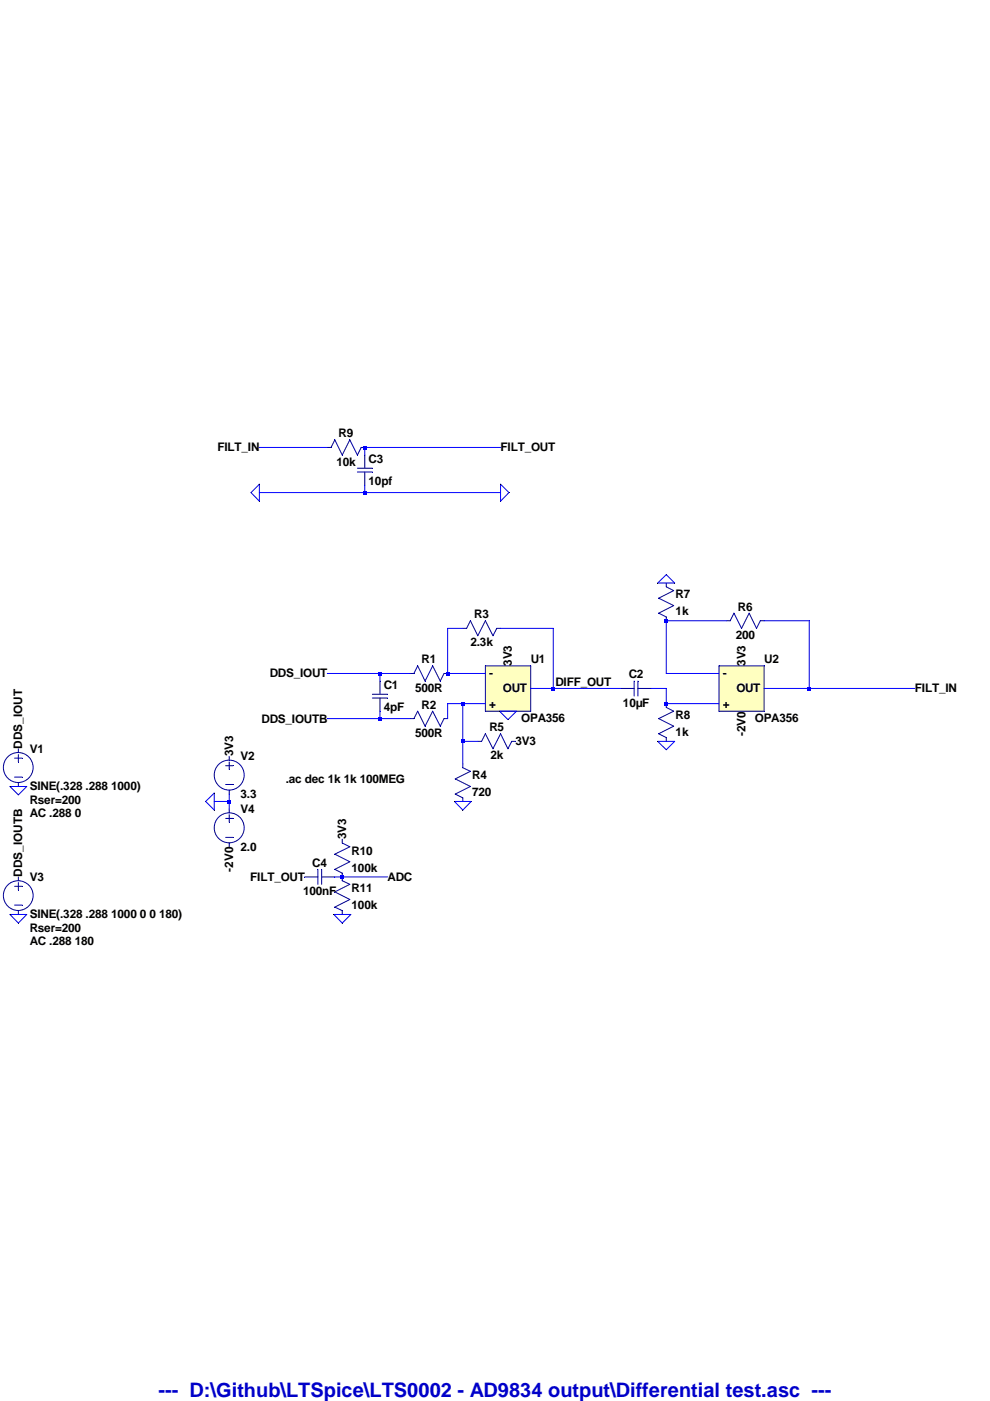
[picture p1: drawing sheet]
<svg xmlns="http://www.w3.org/2000/svg" width="210mm" height="297mm" viewBox="0 0 210 297" stroke-linecap="round" stroke-linejoin="round" font-family="sans-serif">
<path d="M47.8 162.3h1.6" fill="none" stroke="#00007f" stroke-width=".21"/>
<path d="M47.8 166.3h1.6" fill="none" stroke="#00007f" stroke-width=".21"/>
<path d="M48.6 161.5v1.7" fill="none" stroke="#00007f" stroke-width=".21"/>
<path d="M48.6 167.6v.8" fill="none" stroke="#00007f" stroke-width=".21"/>
<path d="M48.6 160.4v.8" fill="none" stroke="#00007f" stroke-width=".21"/>
<circle cx="48.6" cy="164.3" r="3.2" fill="none" stroke="#00007f" stroke-width=".21"/>
<path d="M102.9 141.2h9.6v9.6h-9.6z" fill="#ffffc0"/>
<path d="M102.9 150.8h9.6" fill="none" stroke="#00007f" stroke-width=".21"/>
<path d="M102.9 141.2v9.6" fill="none" stroke="#00007f" stroke-width=".21"/>
<path d="M102.9 141.2h9.6" fill="none" stroke="#00007f" stroke-width=".21"/>
<path d="M112.5 141.2v9.6" fill="none" stroke="#00007f" stroke-width=".21"/>
<path d="M3.1 160.7h1.6" fill="none" stroke="#00007f" stroke-width=".21"/>
<path d="M3.1 164.8h1.6" fill="none" stroke="#00007f" stroke-width=".21"/>
<path d="M3.9 160v1.5" fill="none" stroke="#00007f" stroke-width=".21"/>
<path d="M3.9 165.9v.9" fill="none" stroke="#00007f" stroke-width=".21"/>
<path d="M3.9 158.7v.9" fill="none" stroke="#00007f" stroke-width=".21"/>
<g fill="none" stroke="#00007f" stroke-width=".21">
<path d="M3.1 187.9h1.6"/>
<circle cx="3.9" cy="162.7" r="3.2"/>
</g>
<path d="M3.1 191.9h1.6" fill="none" stroke="#00007f" stroke-width=".21"/>
<path d="M3.9 187.1v1.6" fill="none" stroke="#00007f" stroke-width=".21"/>
<path d="M3.9 193.1v.8" fill="none" stroke="#00007f" stroke-width=".21"/>
<path d="M3.9 185.9v.8" fill="none" stroke="#00007f" stroke-width=".21"/>
<g fill="none" stroke="#00007f" stroke-width=".21">
<path d="M80.6 148v2.8"/>
<circle cx="3.9" cy="189.9" r="3.2"/>
</g>
<path d="M80.6 144.4v2.8" fill="none" stroke="#00007f" stroke-width=".21"/>
<path d="M79 147.2h3.2" fill="none" stroke="#00007f" stroke-width=".21"/>
<path d="M79 148h3.2" fill="none" stroke="#00007f" stroke-width=".21"/>
<path d="M94.1 142.8h.8" fill="none" stroke="#00007f" stroke-width=".21"/>
<path d="M94.1 142.8l-.8 1.6" fill="none" stroke="#00007f" stroke-width=".21"/>
<path d="M91.7 141.2l1.6 3.2" fill="none" stroke="#00007f" stroke-width=".21"/>
<path d="M91.7 141.2l-1.6 3.2" fill="none" stroke="#00007f" stroke-width=".21"/>
<path d="M88.6 141.2l1.5 3.2" fill="none" stroke="#00007f" stroke-width=".21"/>
<path d="M87 142.8h.8" fill="none" stroke="#00007f" stroke-width=".21"/>
<path d="M88.6 141.2l-.8 1.6" fill="none" stroke="#00007f" stroke-width=".21"/>
<path d="M94.1 152.4h.8" fill="none" stroke="#00007f" stroke-width=".21"/>
<path d="M94.1 152.4l-.8 1.6" fill="none" stroke="#00007f" stroke-width=".21"/>
<path d="M91.7 150.8l1.6 3.2" fill="none" stroke="#00007f" stroke-width=".21"/>
<path d="M91.7 150.8l-1.6 3.2" fill="none" stroke="#00007f" stroke-width=".21"/>
<path d="M88.6 150.8l1.5 3.2" fill="none" stroke="#00007f" stroke-width=".21"/>
<path d="M87 152.4h.8" fill="none" stroke="#00007f" stroke-width=".21"/>
<path d="M88.6 150.8l-.8 1.6" fill="none" stroke="#00007f" stroke-width=".21"/>
<path d="M105.3 133.2h.8" fill="none" stroke="#00007f" stroke-width=".21"/>
<path d="M105.3 133.2l-.8 1.6" fill="none" stroke="#00007f" stroke-width=".21"/>
<path d="M102.9 131.6l1.6 3.2" fill="none" stroke="#00007f" stroke-width=".21"/>
<path d="M102.9 131.6l-1.6 3.2" fill="none" stroke="#00007f" stroke-width=".21"/>
<path d="M99.7 131.6l1.6 3.2" fill="none" stroke="#00007f" stroke-width=".21"/>
<path d="M98.1 133.2h.8" fill="none" stroke="#00007f" stroke-width=".21"/>
<path d="M99.7 131.6l-.8 1.6" fill="none" stroke="#00007f" stroke-width=".21"/>
<path d="M98.1 169.2v.7" fill="none" stroke="#00007f" stroke-width=".21"/>
<path d="M96.5 168.4l1.6 .8" fill="none" stroke="#00007f" stroke-width=".21"/>
<path d="M99.7 166.8l-3.2 1.6" fill="none" stroke="#00007f" stroke-width=".21"/>
<path d="M96.5 165.1l3.2 1.7" fill="none" stroke="#00007f" stroke-width=".21"/>
<path d="M99.7 163.5l-3.2 1.6" fill="none" stroke="#00007f" stroke-width=".21"/>
<path d="M98.1 162v.8" fill="none" stroke="#00007f" stroke-width=".21"/>
<path d="M98.1 162.8l1.6 .7" fill="none" stroke="#00007f" stroke-width=".21"/>
<path d="M108.5 157.2h.8" fill="none" stroke="#00007f" stroke-width=".21"/>
<path d="M108.5 157.2l-.8 1.5" fill="none" stroke="#00007f" stroke-width=".21"/>
<path d="M106.1 155.6l1.6 3.1" fill="none" stroke="#00007f" stroke-width=".21"/>
<path d="M106.1 155.6l-1.6 3.1" fill="none" stroke="#00007f" stroke-width=".21"/>
<path d="M102.9 155.6l1.6 3.1" fill="none" stroke="#00007f" stroke-width=".21"/>
<path d="M101.3 157.2h.8" fill="none" stroke="#00007f" stroke-width=".21"/>
<path d="M102.9 155.6l-.8 1.6" fill="none" stroke="#00007f" stroke-width=".21"/>
<path d="M47.8 173.5h1.6" fill="none" stroke="#00007f" stroke-width=".21"/>
<path d="M47.8 177.5h1.6" fill="none" stroke="#00007f" stroke-width=".21"/>
<path d="M48.6 172.7v1.6" fill="none" stroke="#00007f" stroke-width=".21"/>
<path d="M48.6 178.7v.8" fill="none" stroke="#00007f" stroke-width=".21"/>
<path d="M48.6 171.5v.8" fill="none" stroke="#00007f" stroke-width=".21"/>
<circle cx="48.6" cy="175.5" r="3.2" fill="none" stroke="#00007f" stroke-width=".21"/>
<path d="M152.4 141.2h9.6v9.6h-9.6z" fill="#ffffc0"/>
<path d="M152.4 150.8h9.6" fill="none" stroke="#00007f" stroke-width=".21"/>
<path d="M152.4 141.2v9.6" fill="none" stroke="#00007f" stroke-width=".21"/>
<path d="M152.4 141.2h9.6" fill="none" stroke="#00007f" stroke-width=".21"/>
<path d="M162 141.2v9.6" fill="none" stroke="#00007f" stroke-width=".21"/>
<path d="M161.2 131.6h.8" fill="none" stroke="#00007f" stroke-width=".21"/>
<path d="M161.2 131.6l-.8 1.6" fill="none" stroke="#00007f" stroke-width=".21"/>
<path d="M158.8 130l1.6 3.2" fill="none" stroke="#00007f" stroke-width=".21"/>
<path d="M158.8 130l-1.6 3.2" fill="none" stroke="#00007f" stroke-width=".21"/>
<path d="M155.6 130l1.6 3.2" fill="none" stroke="#00007f" stroke-width=".21"/>
<path d="M154 131.6h.8" fill="none" stroke="#00007f" stroke-width=".21"/>
<path d="M155.6 130l-.8 1.6" fill="none" stroke="#00007f" stroke-width=".21"/>
<path d="M141.3 130.8v.8" fill="none" stroke="#00007f" stroke-width=".21"/>
<path d="M139.7 130l1.6 .8" fill="none" stroke="#00007f" stroke-width=".21"/>
<path d="M142.8 128.4l-3.1 1.6" fill="none" stroke="#00007f" stroke-width=".21"/>
<path d="M139.7 126.8l3.1 1.6" fill="none" stroke="#00007f" stroke-width=".21"/>
<path d="M142.8 125.2l-3.1 1.6" fill="none" stroke="#00007f" stroke-width=".21"/>
<path d="M141.3 123.6v.8" fill="none" stroke="#00007f" stroke-width=".21"/>
<path d="M141.3 124.4l1.5 .8" fill="none" stroke="#00007f" stroke-width=".21"/>
<path d="M135.3 146h2.7" fill="none" stroke="#00007f" stroke-width=".21"/>
<path d="M131.7 146h2.8" fill="none" stroke="#00007f" stroke-width=".21"/>
<path d="M134.5 144.4v3.2" fill="none" stroke="#00007f" stroke-width=".21"/>
<path d="M135.3 144.4v3.2" fill="none" stroke="#00007f" stroke-width=".21"/>
<path d="M141.3 156.4v.8" fill="none" stroke="#00007f" stroke-width=".21"/>
<path d="M139.7 155.6l1.6 .8" fill="none" stroke="#00007f" stroke-width=".21"/>
<path d="M142.8 154l-3.1 1.6" fill="none" stroke="#00007f" stroke-width=".21"/>
<path d="M139.7 152.4l3.1 1.6" fill="none" stroke="#00007f" stroke-width=".21"/>
<path d="M142.8 150.8l-3.1 1.6" fill="none" stroke="#00007f" stroke-width=".21"/>
<path d="M141.3 149.2v.8" fill="none" stroke="#00007f" stroke-width=".21"/>
<path d="M141.3 150l1.5 .8" fill="none" stroke="#00007f" stroke-width=".21"/>
<path d="M76.6 94.9h.7" fill="none" stroke="#00007f" stroke-width=".21"/>
<path d="M76.6 94.9l-.8 1.6" fill="none" stroke="#00007f" stroke-width=".21"/>
<path d="M74.2 93.3l1.6 3.2" fill="none" stroke="#00007f" stroke-width=".21"/>
<path d="M74.2 93.3l-1.6 3.2" fill="none" stroke="#00007f" stroke-width=".21"/>
<path d="M71 93.3l1.6 3.2" fill="none" stroke="#00007f" stroke-width=".21"/>
<path d="M69.4 94.9h.8" fill="none" stroke="#00007f" stroke-width=".21"/>
<path d="M71 93.3l-.8 1.6" fill="none" stroke="#00007f" stroke-width=".21"/>
<path d="M77.3 100.1v2.8" fill="none" stroke="#00007f" stroke-width=".21"/>
<path d="M77.3 96.5v2.8" fill="none" stroke="#00007f" stroke-width=".21"/>
<path d="M75.8 99.3h3.2" fill="none" stroke="#00007f" stroke-width=".21"/>
<path d="M75.8 100.1h3.2" fill="none" stroke="#00007f" stroke-width=".21"/>
<path d="M72.6 185.1v.8" fill="none" stroke="#00007f" stroke-width=".21"/>
<path d="M71 184.3l1.6 .8" fill="none" stroke="#00007f" stroke-width=".21"/>
<path d="M74.2 182.7l-3.2 1.6" fill="none" stroke="#00007f" stroke-width=".21"/>
<path d="M71 181.1l3.2 1.6" fill="none" stroke="#00007f" stroke-width=".21"/>
<path d="M74.2 179.5l-3.2 1.6" fill="none" stroke="#00007f" stroke-width=".21"/>
<path d="M72.6 177.9v.8" fill="none" stroke="#00007f" stroke-width=".21"/>
<path d="M72.6 178.7l1.6 .8" fill="none" stroke="#00007f" stroke-width=".21"/>
<path d="M72.6 193.1v.8" fill="none" stroke="#00007f" stroke-width=".21"/>
<path d="M71 192.3l1.6 .8" fill="none" stroke="#00007f" stroke-width=".21"/>
<path d="M74.2 190.7l-3.2 1.6" fill="none" stroke="#00007f" stroke-width=".21"/>
<path d="M71 189.1l3.2 1.6" fill="none" stroke="#00007f" stroke-width=".21"/>
<path d="M74.2 187.5l-3.2 1.6" fill="none" stroke="#00007f" stroke-width=".21"/>
<path d="M72.6 185.9v.8" fill="none" stroke="#00007f" stroke-width=".21"/>
<path d="M72.6 186.7l1.6 .8" fill="none" stroke="#00007f" stroke-width=".21"/>
<path d="M68.2 185.9h2.8" fill="none" stroke="#00007f" stroke-width=".21"/>
<path d="M64.6 185.9h2.8" fill="none" stroke="#00007f" stroke-width=".21"/>
<path d="M67.4 184.3v3.2" fill="none" stroke="#00007f" stroke-width=".21"/>
<path d="M68.2 184.3v3.2" fill="none" stroke="#00007f" stroke-width=".21"/>
<path d="M55 94.9h14.4M55 102.7v3.6l-1.8-1.9zM106.1 102.7l1.8 1.7-1.8 1.9zM139.4 123.6l1.9-1.8 1.7 1.8zM105.9 150.8h3.6l-1.8 1.8zM139.4 157.2h3.6l-1.7 1.8zM2.1 166.8h3.6l-1.8 1.7zM43.6 169.9l1.8-1.8v3.6zM96.4 169.9h3.5l-1.8 1.8zM2.1 193.9h3.6l-1.8 1.8zM70.8 193.9h3.6l-1.8 1.8z" fill="none" stroke="#00f" stroke-width=".21"/>
<path d="M77.3 94.9h28.8" fill="none" stroke="#00f" stroke-width=".21"/>
<path d="M77.3 94.9v1.6" fill="none" stroke="#00f" stroke-width=".21"/>
<path d="M77.3 102.9v1.5" fill="none" stroke="#00f" stroke-width=".21"/>
<path d="M55 104.4h22.3" fill="none" stroke="#00f" stroke-width=".21"/>
<path d="M77.3 104.4h28.8" fill="none" stroke="#00f" stroke-width=".21"/>
<path d="M141.3 131.6h12.7" fill="none" stroke="#00f" stroke-width=".21"/>
<path d="M162 131.6h9.6" fill="none" stroke="#00f" stroke-width=".21"/>
<path d="M94.9 133.2h3.2" fill="none" stroke="#00f" stroke-width=".21"/>
<path d="M106.1 133.2h11.2" fill="none" stroke="#00f" stroke-width=".21"/>
<path d="M69.4 142.8h11.2" fill="none" stroke="#00f" stroke-width=".21"/>
<path d="M80.6 142.8h6.4" fill="none" stroke="#00f" stroke-width=".21"/>
<path d="M94.9 133.2v9.6" fill="none" stroke="#00f" stroke-width=".21"/>
<path d="M94.9 142.8h8" fill="none" stroke="#00f" stroke-width=".21"/>
<path d="M141.3 131.6v11.2" fill="none" stroke="#00f" stroke-width=".21"/>
<path d="M141.3 142.8h11.1" fill="none" stroke="#00f" stroke-width=".21"/>
<path d="M80.6 142.8v1.6" fill="none" stroke="#00f" stroke-width=".21"/>
<path d="M117.3 133.2v12.8" fill="none" stroke="#00f" stroke-width=".21"/>
<path d="M112.5 146h4.8" fill="none" stroke="#00f" stroke-width=".21"/>
<path d="M117.3 146h6.4" fill="none" stroke="#00f" stroke-width=".21"/>
<path d="M123.7 146h8" fill="none" stroke="#00f" stroke-width=".21"/>
<path d="M138 146h3.3" fill="none" stroke="#00f" stroke-width=".21"/>
<path d="M171.6 131.6v14.4" fill="none" stroke="#00f" stroke-width=".21"/>
<path d="M162 146h9.6" fill="none" stroke="#00f" stroke-width=".21"/>
<path d="M171.6 146h22.4" fill="none" stroke="#00f" stroke-width=".21"/>
<path d="M94.9 149.2h3.2" fill="none" stroke="#00f" stroke-width=".21"/>
<path d="M98.1 149.2h4.8" fill="none" stroke="#00f" stroke-width=".21"/>
<path d="M141.3 146v3.2" fill="none" stroke="#00f" stroke-width=".21"/>
<path d="M141.3 149.2h11.1" fill="none" stroke="#00f" stroke-width=".21"/>
<path d="M80.6 150.8v1.6" fill="none" stroke="#00f" stroke-width=".21"/>
<path d="M69.4 152.4h11.2" fill="none" stroke="#00f" stroke-width=".21"/>
<path d="M80.6 152.4h6.4" fill="none" stroke="#00f" stroke-width=".21"/>
<path d="M94.9 149.2v3.2" fill="none" stroke="#00f" stroke-width=".21"/>
<path d="M98.1 149.2v8" fill="none" stroke="#00f" stroke-width=".21"/>
<path d="M98.1 157.2h3.2" fill="none" stroke="#00f" stroke-width=".21"/>
<path d="M98.1 157.2v4.8" fill="none" stroke="#00f" stroke-width=".21"/>
<path d="M48.6 168.4v1.5" fill="none" stroke="#00f" stroke-width=".21"/>
<path d="M45.4 169.9h3.2" fill="none" stroke="#00f" stroke-width=".21"/>
<path d="M48.6 169.9v1.6" fill="none" stroke="#00f" stroke-width=".21"/>
<path d="M71 185.9h1.6" fill="none" stroke="#00f" stroke-width=".21"/>
<path d="M72.6 185.9h9.6" fill="none" stroke="#00f" stroke-width=".21"/>
<g fill="#00f">
<path d="M48.2 169.5h.8v.8h-.8z"/>
<path d="M72.2 185.5h.8v.9h-.8z"/>
<path d="M77 94.5h.8v.8h-.8z"/>
<path d="M77 104.1h.8v.8h-.8z"/>
<path d="M80.2 142.4h.8v.8h-.8z"/>
<path d="M80.2 152h.8v.8h-.8z"/>
<path d="M94.5 142.4h.8v.8h-.8z"/>
<path d="M97.7 148.8h.9v.8h-.9z"/>
<path d="M97.7 156.8h.9v.8h-.9z"/>
<path d="M116.9 145.6h.8v.8h-.8z"/>
<path d="M140.9 131.2h.8v.8h-.8z"/>
<path d="M140.9 148.8h.8v.8h-.8z"/>
<path d="M171.2 145.6h.8v.8h-.8z"/>
</g>
<text font-size="4.2" fill="#0000c8" x="33.6" y="296.3">--- D:\Github\LTSpice\LTS0002 - AD9834 output\Differential test.asc ---</text>
<g font-size="2.5">
<text x="46.1" y="95.7">FILT_IN</text>
<text x="71.8" y="92.7">R9</text>
<text x="106.1" y="95.7">FILT_OUT</text>
<text x="71.3" y="98.7">10k</text>
<text x="78.1" y="98.1">C3</text>
<text x="78.1" y="102.9">10pf</text>
<text x="100.5" y="131.1">R3</text>
<text x="143.3" y="126.9">R7</text>
<text x="143.3" y="130.5">1k</text>
<text x="156.5" y="129.5">R6</text>
<text x="99.7" y="137">2.3k</text>
<text x="156" y="135.5">200</text>
<text x="57.2" y="143.6">DDS_IOUT</text>
<text x="89.4" y="140.6">R1</text>
<text x="103.7" y="143.6">-</text>
<text x="108.5" y="141.2" transform="rotate(-90 108.5 141.2)">3V3</text>
<text x="112.5" y="140.6">U1</text>
<text x="133.3" y="143.8">C2</text>
<text x="153.2" y="143.6">-</text>
<text x="158" y="141.2" transform="rotate(-90 158 141.2)">3V3</text>
<text x="162.1" y="140.6">U2</text>
<text x="81.4" y="146.1">C1</text>
<text x="88" y="146.6">500R</text>
<text x="106.6" y="146.8">OUT</text>
<text x="117.8" y="145.4">DIFF_OUT</text>
<text x="132.1" y="149.8">10µF</text>
<text x="156.1" y="146.8">OUT</text>
<text x="194" y="146.8">FILT_IN</text>
<text x="55.5" y="153.2">DDS_IOUTB</text>
<text x="81.4" y="150.8">4pF</text>
<text x="89.4" y="150.2">R2</text>
<text x="103.7" y="150">+</text>
<text x="103.8" y="155">R5</text>
<text x="110.5" y="153.1">OPA356</text>
<text x="143.3" y="152.4">R8</text>
<text x="143.3" y="156">1k</text>
<text x="153.2" y="150">+</text>
<text x="160.1" y="153.1">OPA356</text>
<text x="4.7" y="158.8" transform="rotate(-90 4.7 158.8)">DDS_IOUT</text>
<text x="6.3" y="159.6">V1</text>
<text x="49.4" y="160.4" transform="rotate(-90 49.4 160.4)">3V3</text>
<text x="51" y="161.2">V2</text>
<text x="88" y="156.2">500R</text>
<text x="104" y="161">2k</text>
<text x="109.3" y="158">3V3</text>
<text x="158" y="156.1" transform="rotate(-90 158 156.1)">-2V0</text>
<text x="6.3" y="167.6">SINE(.328 .288 1000)</text>
<text x="60.6" y="166">.ac dec 1k 1k 100MEG</text>
<text x="100.1" y="165.2">R4</text>
<text x="6.3" y="173.2">AC .288 0</text>
<text x="6.3" y="170.4">Rser=200</text>
<text x="51" y="169.2">3.3</text>
<text x="51" y="172.4">V4</text>
<text x="100.1" y="168.8">720</text>
<text x="73.4" y="177.9" transform="rotate(-90 73.4 177.9)">3V3</text>
<text x="4.7" y="185.9" transform="rotate(-90 4.7 185.9)">DDS_IOUTB</text>
<text x="49.4" y="184.8" transform="rotate(-90 49.4 184.8)">-2V0</text>
<text x="51" y="180.4">2.0</text>
<text x="66.2" y="183.8">C4</text>
<text x="74.5" y="181.2">R10</text>
<text x="74.5" y="184.8">100k</text>
<text x="6.3" y="186.8">V3</text>
<text x="53" y="186.8">FILT_OUT</text>
<text x="64.3" y="189.7">100nF</text>
<text x="74.5" y="189.1">R11</text>
<text x="82.2" y="186.8">ADC</text>
<text x="6.3" y="194.7">SINE(.328 .288 1000 0 0 180)</text>
<text x="6.3" y="197.5">Rser=200</text>
<text x="74.5" y="192.7">100k</text>
<text x="6.3" y="200.3">AC .288 180</text>
</g>
</svg>
